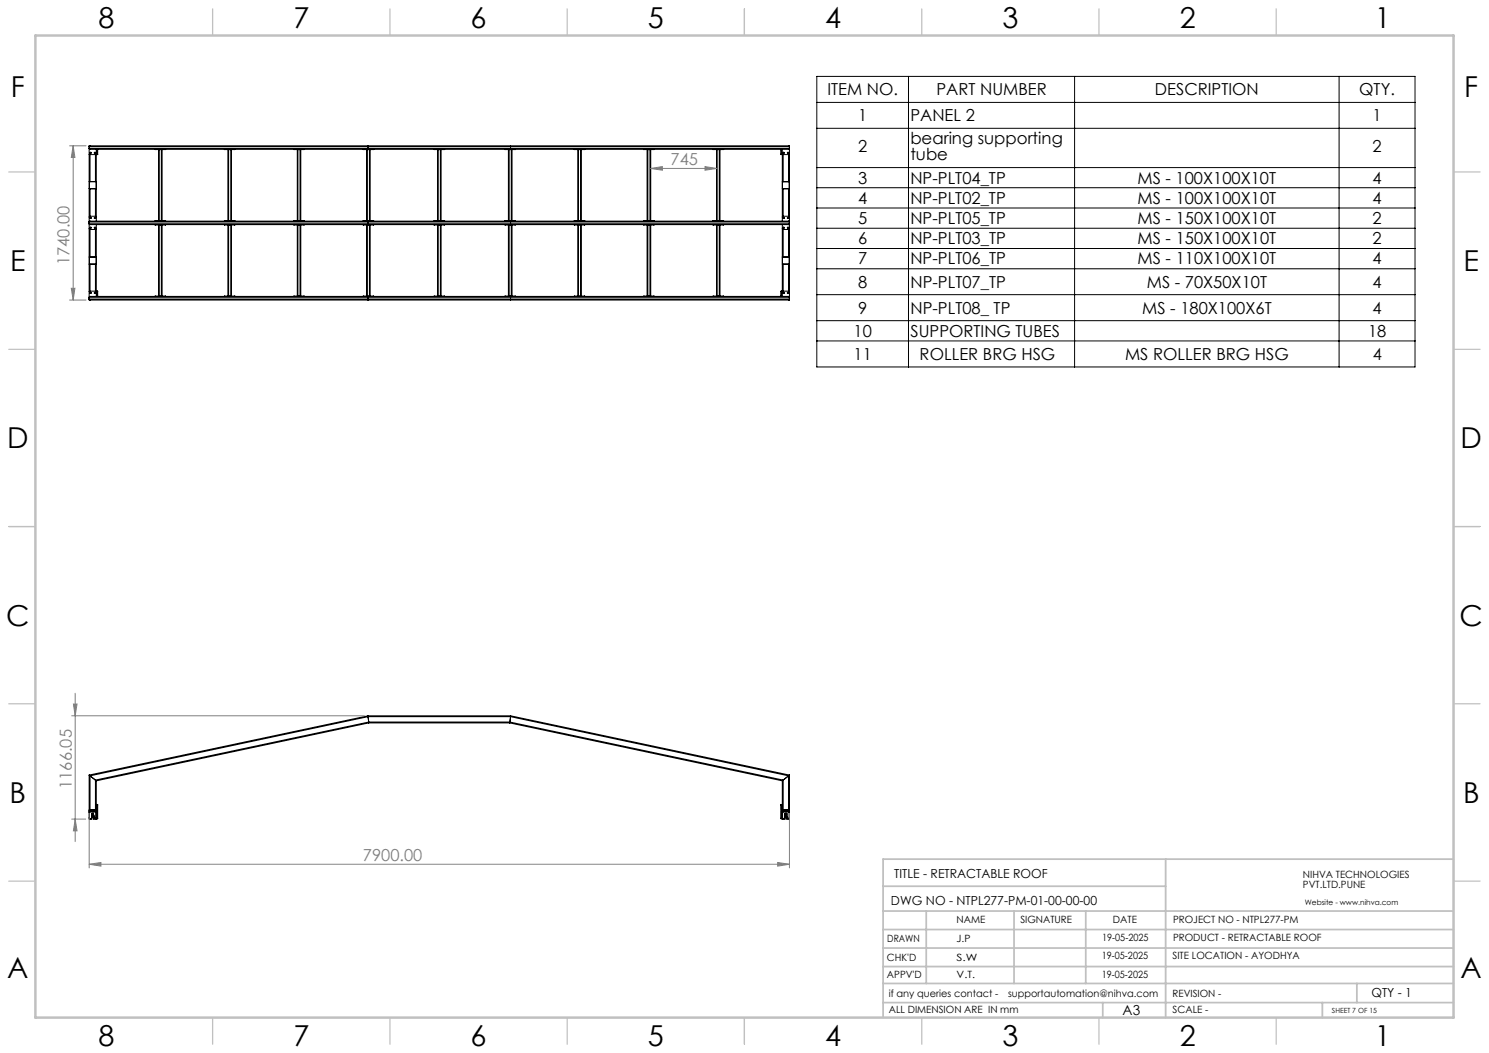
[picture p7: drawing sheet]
<svg xmlns="http://www.w3.org/2000/svg" width="420mm" height="297mm" viewBox="0 0 420 297" stroke-linecap="round" stroke-linejoin="round" font-family="sans-serif">
<g fill="none" stroke="#000" stroke-width=".28">
<path d="M230.4 21.6h168.7v81.9h-168.7zM230.4 28.9h168.7M230.4 36.2h168.7M256.3 21.6v81.9M303.1 21.6v81.9M377.7 21.6v81.9M25.2 51.2h.1M25.2 43.5h2M25.2 41.9h197.5l-.2 .2h-197.1zM25.2 53.2h.2v7.8M25.2 51.2v2M25.2 51.2h1.9"/>
<path d="M25.2 53.2h1.9M25.3 41.1l-.1 .1M25.3 41.1h-.1v43.5h.1M25.3 41.1h197.2M25.4 41.1l-.2 .3h197.5l-.3-.3M25.4 43.6v7.7h1.5v-7.7M27.1 51.2h.1M27.1 53.2h.1M27.2 43.5v.1M27.2 53.2h-.3v7.8M27.2 42.1v1.4M27.2 43.6v18.8"/>
<path d="M27.2 43.5h.4M27.4 42.1v.1M27.4 43.5h.1M27.4 42.2v1.3M27.4 42.2h.2M27.6 42.1v.1M27.6 43.5l-.4 .1M27.6 42.2v1.3M43.7 42.1h3M43.9 42.1v.1M44.7 42.2v20.1M44.9 42.2v20.1"/>
<path d="M45.5 42.2v20.1M45.7 42.2v20.1M46.6 42.1v.1M63.3 42.1h3M63.4 42.1v.1M64.3 42.2v20.1M64.5 42.2v20.1M65.1 42.2v20.1M65.3 42.2v20.1M66.1 42.1v.1M82.8 42.1h3M83 42.1v.1"/>
<path d="M83.9 42.2v20.1M84 42.2v20.1M84.6 42.2v20.1M84.8 42.2v20.1M85.7 42.1v.1M102.4 42.1h3M102.6 42.1v.1M103.4 42.2v20.1M103.6 42.2v20.1M103.8 41.1v.3zM103.8 41.9v.2zM103.8 41.4v.5"/>
<path d="M104.2 42.2v20.1M104.4 42.2v20.1M105.3 42.1v.1M122.4 42.1h3M122.5 42.1v.1M123.4 42.2v20.1M123.6 42.2v20.1M124.2 42.2v20.1M124.4 42.2v20.1M125.3 42.1v.1M142.4 42.1h3M142.5 42.1v.1"/>
<path d="M143.4 42.2v20.1M143.6 42.2v20.1M144 41.1v.3zM144 41.9v.2zM144 41.4v.5M144.2 42.2v20.1M144.4 42.2v20.1M145.3 42.1v.1M162 42.1h3M162.1 42.1v.1M163 42.2v20.1M163.2 42.2v20.1"/>
<path d="M163.8 42.2v20.1M164 42.2v20.1M164.9 42.1v.1M181.5 42.1h3M181.6 42.1v.1M182.5 42.2v20.1M182.7 42.2v20.1M183.3 42.2v20.1M183.6 42.2v20.1M184.4 42.1v.1M201.1 42.1h3M201.2 42.1v.1"/>
<path d="M202.1 42.2v20.1M202.3 42.2v20.1M202.9 42.2v20.1M203.1 42.2v20.1M204 42.1v.1M220.3 42.1v.1M220.3 43.5l.4 .1M220.3 42.2v1.3M220.3 42.2h.1M220.3 43.5h.4M220.4 42.1v.1M220.4 43.5h.1"/>
<path d="M220.4 42.2v1.3M220.7 53.2h.1M220.7 51.3h.1M220.7 43.5v.1M220.7 43.5h2M220.7 42.1v1.4M220.7 43.6v18.8M220.7 51.3v1.9M220.7 53.2h1.9M220.7 51.3h1.9M220.9 43.6v7.7M220.9 53.2v7.8"/>
<path d="M222.4 43.6v7.7M222.4 53.2v7.8M222.5 41.1l.2 .1M222.5 41.1h.2v43.5h-.2M222.6 53.2h.1M222.6 51.3h.1M222.6 51.3v1.9M230.4 47.3h168.7M230.4 52.9h168.7M230.4 58.7h168.7M25.2 72.5h.1M25.2 74.5h.1"/>
<path d="M25.2 64.5l.2 .2M25.2 63.1h197.5l-.2 .3h-197.2zM25.2 62.4h197.3l.2 .2h-197.5zM25.2 72.5v2M25.2 74.5h1.9M25.2 72.5h1.9M25.4 61l-.2 .2M25.4 64.7v7.8M25.4 74.5v7.6M25.4 61h1.5M25.4 64.7h1.5M26.9 61l.3 .2"/>
<path d="M26.9 64.7v7.8M26.9 74.5v7.6M27.1 72.5h.1M27.1 74.5h.1M27.2 64.5l-.3 .2M27.2 63.4v18.7M43.7 62.4h3M43.7 63.4h3M43.9 62.3v.1M43.9 63.4h.1M44.7 63.4v20.1M44.9 63.4v20.1"/>
<path d="M45.5 63.4v20.1M45.7 63.4v20.1M46.6 62.3v.1M46.6 63.4h.1M63.3 62.4h3M63.3 63.4h3M63.4 62.3v.1M63.4 63.4h.1M64.3 63.4v20.1M64.5 63.4v20.1M65.1 63.4v20.1M65.3 63.4v20.1"/>
<path d="M66.1 62.3v.1M66.1 63.4h.1M82.8 62.4h3M82.8 63.4h3M83 62.3v.1M83 63.4h.1M83.9 63.4v20.1M84 63.4v20.1M84.6 63.4v20.1M84.8 63.4v20.1M85.7 62.3v.1M85.7 63.4h.1"/>
<path d="M102.4 62.4h3M102.4 63.4h3M102.6 62.3v.1M102.6 63.4h.1M103.4 63.4v20.1M103.6 63.4v20.1M103.8 62.4v.2zM103.8 63.1v.3zM103.8 62.6v.5M104.2 63.4v20.1M104.4 63.4v20.1M105.3 62.3v.1"/>
<path d="M105.3 63.4h.1M122.4 62.4h3M122.4 63.4h3M122.5 62.3v.1M122.5 63.4h.1M123.4 63.4v20.1M123.6 63.4v20.1M124.2 63.4v20.1M124.4 63.4v20.1M125.3 62.3v.1M125.3 63.4h.1M142.4 62.4h3"/>
<path d="M142.4 63.4h3M142.5 62.3v.1M142.5 63.4h.1M143.4 63.4v20.1M143.6 63.4v20.1M144 62.4v.2zM144 63.1v.3zM144 62.6v.5M144.2 63.4v20.1M144.4 63.4v20.1M145.3 62.3v.1M145.3 63.4h.1"/>
<path d="M162 62.4h3M162 63.4h3M162.1 62.3v.1M162.1 63.4h.1M163 63.4v20.1M163.2 63.4v20.1M163.8 63.4v20.1M164 63.4v20.1M164.9 62.3v.1M164.9 63.4h.1M181.5 62.4h3M181.5 63.4h3"/>
<path d="M181.6 62.3v.1M181.6 63.4h.1M182.5 63.4v20.1M182.7 63.4v20.1M183.3 63.4v20.1M183.6 63.4v20.1M184.4 62.3v.1M184.4 63.4h.1M201.1 62.4h3M201.1 63.4h3M201.2 62.3v.1M201.2 63.4h.1"/>
<path d="M202.1 63.4v20.1M202.3 63.4v20.1M202.9 63.4v20.1M203.1 63.4v20.1M204 62.3v.1M204 63.4h.1M220.7 74.5h.1M220.7 64.5l.2 .2M220.7 63.4v18.7M220.7 72.5v2M220.7 74.5h1.9M220.7 72.5h1.9"/>
<path d="M220.9 64.7v7.8h-.2M220.9 61l-.2 .2M220.9 74.5v7.6M220.9 61h1.5M220.9 64.7h1.5M222.4 64.7v7.8h.2M222.4 61l.3 .2M222.4 74.5v7.6M222.6 74.5h.1M222.6 72.5v2M222.7 64.5l-.3 .2M230.4 64.4h168.7"/>
<path d="M230.4 70.1h168.7M230.4 75.8h168.7M25.2 82.2h2M25.2 84.5l.1 .1M25.2 83.7l197.3-.1 .2 .3zM25.3 84.6h197.2M25.4 84.6l-.2-.3h197.5l-.3 .3M27.2 82.1l.4 .1M27.2 82.1v.1M27.2 82.2v1.4M27.2 82.2h.4M27.4 83.5v.1"/>
<path d="M27.4 82.2h.1M27.4 82.2v1.3M27.4 83.5h.2M27.6 83.5v.1M27.6 82.2v1.3M43.7 83.6h3M43.9 83.5v.1M46.6 83.5v.1M63.3 83.6h3M63.4 83.5v.1M66.1 83.5v.1M82.8 83.6h3"/>
<path d="M83 83.5v.1M85.7 83.5v.1M102.4 83.6h3M102.6 83.5v.1M103.8 83.6v.3zM103.8 84.3v.3zM103.8 83.9v.4M105.3 83.5v.1M122.4 83.6h3M122.5 83.5v.1M125.3 83.5v.1M142.4 83.6h3"/>
<path d="M142.5 83.5v.1M144 83.6v.3zM144 84.3v.3zM144 83.9v.4M145.3 83.5v.1M162 83.6h3M162.1 83.5v.1M164.9 83.5v.1M181.5 83.6h3M181.6 83.5v.1M184.4 83.5v.1M201.1 83.6h3"/>
<path d="M201.2 83.5v.1M204 83.5v.1M220.3 83.5v.1M220.3 82.2v1.3M220.3 83.5h.1M220.3 82.2h.4M220.4 83.5v.1M220.4 82.2h.1M220.4 82.2v1.3M220.7 82.1l-.4 .1M220.7 82.1v.1M220.7 82.2h2"/>
<path d="M220.7 82.2v1.4M222.7 84.5l-.2 .1M230.4 83.1h168.7M230.4 90.4h168.7M230.4 96.2h168.7M25.2 218.6l.2 .2M25.2 218.6v12.4h.7l.1-1.6M25.4 218.8l1.5 1.2M25.4 218.8v9.6M103.8 201.9v.2M103.8 201.9h40.2M103.8 202.1h40.2"/>
<path d="M103.8 202.1l.2 1.6M103.8 201.9l-78.6 16.7M103.8 202.1l-78.4 16.7M104 203.7v.2M104 203.7h39.8M104 203.9h39.8M104 203.7l-77.1 16.3M104 203.9l-76.8 16.3M143.8 203.9l76.9 16.3M143.8 203.7v.2M143.8 203.7l77.1 16.3M144 201.9v.2"/>
<path d="M144 201.9l78.7 16.7M144 202.1l78.4 16.7M144 202.1l-.2 1.6M222.4 218.8v9.6M222.4 218.8l-1.5 1.2M222.7 218.6l-.3 .2M222.7 218.6v12.4h-.8v-1.6M25.2 228.9h.1M25.2 228.7h.1zM25.2 228.4h.1M25.2 230.7l.1 .2h.3l-.4-.2 .2-1.7h1.6l.1 1.7-.4 .2h.4l.1-.2M25.3 228.7h1.7"/>
<path d="M25.3 228.4v.5M25.3 228.9h1.7M25.3 228.4h1.7M25.4 228.9l-.2 .3M25.9 230.6h.1M25.9 230.4h.1M26 229.5h.1M26 229.8h.1M26 230.3v.3M26 230.6h.1M26 230.3h.1M26 229.4v.4"/>
<path d="M26 229.8v.2M26 229.7h.1M26 229.4h.4M26 230.1h.3M26 229.8v.3M26.3 229.4v.7M26.4 230.3v.3M26.4 230.6h.1M26.4 230.3h.1M26.4 229.8l-.1 .3M26.4 230h.1M26.4 229.4v.4"/>
<path d="M26.4 229.8v.2M26.4 229.5h.1M26.4 229.8h.1M26.4 229.7h.1M26.4 230.4h.1M26.4 229.4v1.6l.8-.1M26.9 228.9l.3 .3M26.9 220l.3 .2M26.9 220v8.4M27 228.9h.2M27 228.7h.2M27 228.4h.2"/>
<path d="M27 228.4v.5M27.2 226.9l.4 .1M27.2 226.9v.1M27.2 228.5v.2M27.2 228.7v.1M27.2 230.8v.1M27.2 220.2v6.7M27.2 227v1.5M27.2 228.8v2M27.2 227h.4M27.2 230.8h.4M27.2 228.5h.2"/>
<path d="M27.2 228.7h.2M27.2 228.8h.2M27.4 226.9v.1zM27.4 230.8v.1zM27.4 227v3.8M27.6 230.8l-.4 .1M27.6 227v3.8M220.3 230.8l.4 .1M220.3 227h.4M220.3 230.8h.4M220.3 227v3.8M220.4 230.8v.1z"/>
<path d="M220.4 226.9v.1zM220.4 227v3.8M220.4 228.5h.3M220.4 228.7h.3M220.4 228.8h.3M220.7 226.9l-.4 .1M220.7 228.5v.2M220.7 226.9v.1M220.7 228.7v.1M220.7 230.8v.1M220.7 228.7h.1M220.7 228.9h.1"/>
<path d="M220.7 228.4h.1M220.7 230.7l.1 .2h.4l-.5-.2 .2-1.7 1.7 .1v1.6l-.5 .2h.5l.1-.2M220.7 220.2v6.7M220.7 227v1.5M220.7 228.8v2M220.8 228.7h1.7M220.8 228.9h1.7M220.8 228.4v.5M220.8 228.4h1.7M220.9 228.9l-.2 .3M220.9 220l-.2 .2M220.9 220v8.4"/>
<path d="M221.4 230.3l.1 .3M221.4 230.6h.1M221.4 230.3h.1M221.4 230.4h.1M221.4 229.5h.1M221.4 229.8h.1M221.5 229.4v.7M221.5 230h.1M221.5 229.4v.6M221.5 230.1h.3M221.8 229.4v.7M221.8 230h.1"/>
<path d="M221.9 229.8h.1M221.9 229.5h.1M221.9 230.3v.3M221.9 230.6h.1M221.9 230.3h.1M221.9 229.4v.6M221.9 229.4h-.5v1.6l-.7-.1M222.4 228.9l.3 .3M222.5 228.7h.2zM222.5 228.9h.2M222.5 228.4h.2M222.5 228.4v.5"/>
<path d="M222.6 228.9h.1"/>
<circle cx="25.5" cy="43.1" r=".2"/>
<circle cx="25.5" cy="43.1" r=".11"/>
<circle cx="26.8" cy="43.1" r=".12"/>
<circle cx="26.8" cy="43.1" r=".19"/>
<circle cx="221" cy="43.1" r=".11"/>
<circle cx="221" cy="43.2" r=".2"/>
<circle cx="222.3" cy="43.1" r=".18"/>
<circle cx="222.3" cy="43.1" r=".12"/>
<circle cx="25.5" cy="61.5" r=".2"/>
<circle cx="25.5" cy="64.3" r=".2"/>
<circle cx="25.5" cy="61.5" r=".1"/>
<circle cx="25.5" cy="64.2" r=".1"/>
<circle cx="26.8" cy="64.2" r=".1"/>
<circle cx="26.8" cy="61.5" r=".1"/>
<circle cx="26.8" cy="64.2" r=".2"/>
<circle cx="26.8" cy="61.4" r=".2"/>
<circle cx="221" cy="64.2" r=".2"/>
<circle cx="221" cy="61.4" r=".2"/>
<circle cx="221" cy="61.5" r=".1"/>
<circle cx="221" cy="64.2" r=".1"/>
<circle cx="222.3" cy="61.5" r=".18"/>
<circle cx="222.3" cy="64.3" r=".18"/>
<circle cx="222.3" cy="61.5" r=".11"/>
<circle cx="222.3" cy="64.2" r=".11"/>
<circle cx="25.5" cy="82.7" r=".2"/>
<circle cx="25.5" cy="82.6" r=".11"/>
<circle cx="26.8" cy="82.6" r=".12"/>
<circle cx="26.8" cy="82.6" r=".2"/>
<circle cx="221" cy="82.6" r=".2"/>
<circle cx="221" cy="82.6" r=".11"/>
<circle cx="222.3" cy="82.6" r=".18"/>
<circle cx="222.3" cy="82.6" r=".12"/>
</g>
<g fill="none" stroke="#808080" stroke-width=".28">
<path d="M19.6 41.1h4.7M20.6 41.1l.5 3.3h-1zM20.6 41.1v43.5M183.6 47.5l3.2-.5v1zM183.6 47.5h18.6M198.9 47l3.3 .5-3.3 .5zM19.6 84.6h4.7M20.1 81.3h1l-.5 3.3zM20.7 198.6h1l-.5 3.3zM21.2 195.5v41.9M20.2 201.9h82.6M20.2 231h4"/>
<path d="M21.2 231l.5 3.3h-1zM25.2 229.4v15.4M222.7 229.4v15.4M25.2 243.8l3.3-.5v1zM25.2 243.8h197.5M219.4 243.3l3.3 .5-3.3 .5z"/>
</g>
<g fill="none" stroke="#c0c0c0" stroke-width=".35">
<path d="M60 2.5v7.5M110 2.5v7.5M160 2.5v7.5M210 2.5v7.5M260 2.5v7.5M310 2.5v7.5M360 2.5v7.5M2.5 48.5h7.5M410 48.5h7.5M2.5 98.5h7.5M410 98.5h7.5M2.5 148.5h7.5"/>
<path d="M410 148.5h7.5M2.5 198.5h7.5M410 198.5h7.5M2.5 248.5h7.5M410 248.5h7.5M60 287v7.5M110 287v7.5M160 287v7.5M210 287v7.5M260 287v7.5M310 287v7.5M360 287v7.5"/>
</g>
<g fill="none" stroke="#c0c0c0" stroke-width=".5">
<path d="M249.1 257h160.9M249.1 250h79.7M261.3 257v20.4M286 257v20.4M306.2 257v20.4M328.8 242.3v44.7M410 242.3h-160.9v44.7M249.1 272.6h160.9M249.1 267.4h160.9M249.1 262.2h160.9M249.1 277.4h160.9M382.7 277.4v5.4"/>
<path d="M249.1 282.8h160.9M311 282.8v4.2M373 282.8v4.2"/>
</g>
<path d="M10 10h400v277h-400z" fill="none" stroke="#c0c0c0" stroke-width=".7"/>
<g fill="#808080">
<path d="M25.2 243.8l3.3-.5v1zM219.4 243.3l3.3 .5-3.3 .5zM183.6 47.5l3.2-.5v1zM198.9 47l3.3 .5-3.3 .5z"/>
<path d="M21.2 231l.5 3.3h-1zM20.7 198.6h1l-.5 3.3z"/>
<path d="M20.6 41.1l.5 3.3h-1zM20.1 81.3h1l-.5 3.3z"/>
</g>
<g font-size="8.1">
<text x="27.8" y="8">8</text>
<text x="82.8" y="8">7</text>
<text x="132.8" y="8">6</text>
<text x="182.8" y="8">5</text>
<text x="232.8" y="8">4</text>
<text x="282.8" y="8">3</text>
<text x="332.8" y="8">2</text>
<text x="387.8" y="8">1</text>
<text x="3" y="27.2">F</text>
<text x="413" y="27.2">F</text>
<text x="2.8" y="76.5">E</text>
<text x="412.8" y="76.5">E</text>
<text x="2" y="126.5">D</text>
<text x="412" y="126.5">D</text>
<text x="1.7" y="176.5">C</text>
<text x="411.7" y="176.5">C</text>
<text x="2.7" y="226.5">B</text>
<text x="412.7" y="226.5">B</text>
<text x="2" y="275.7">A</text>
<text x="412" y="275.7">A</text>
<text x="27.8" y="295">8</text>
<text x="82.8" y="295">7</text>
<text x="132.8" y="295">6</text>
<text x="182.8" y="295">5</text>
<text x="232.8" y="295">4</text>
<text x="282.8" y="295">3</text>
<text x="332.8" y="295">2</text>
<text x="387.8" y="295">1</text>
</g>
<g font-size="4.7">
<text x="233.4" y="26.9">ITEM NO.</text>
<text x="264.1" y="26.9">PART NUMBER</text>
<text x="325.8" y="26.9">DESCRIPTION</text>
<text x="383.4" y="26.9">QTY.</text>
<text x="242.1" y="34.2">1</text>
<text x="256.8" y="34.2">PANEL 2</text>
<text x="387.2" y="34.2">1</text>
<text x="256.8" y="40.7">bearing supporting</text>
<text x="242.1" y="43">2</text>
<text x="256.8" y="45.2">tube</text>
<text x="387.2" y="43">2</text>
<text x="242.1" y="51.8">3</text>
<text x="256.8" y="51.8">NP-PLT04_TP</text>
<text x="320.9" y="51.8">MS - 100X100X10T</text>
<text x="387.2" y="51.8">4</text>
<text x="242.1" y="57.5">4</text>
<text x="256.8" y="57.5">NP-PLT02_TP</text>
<text x="320.9" y="57.5">MS - 100X100X10T</text>
<text x="387.2" y="57.5">4</text>
<text x="242.1" y="63.2">5</text>
<text x="256.8" y="63.2">NP-PLT05_TP</text>
<text x="320.9" y="63.2">MS - 150X100X10T</text>
<text x="387.2" y="63.2">2</text>
<text x="242.1" y="68.9">6</text>
<text x="256.8" y="68.9">NP-PLT03_TP</text>
<text x="320.9" y="68.9">MS - 150X100X10T</text>
<text x="387.2" y="68.9">2</text>
<text x="242.1" y="74.6">7</text>
<text x="256.8" y="74.6">NP-PLT06_TP</text>
<text x="320.9" y="74.6">MS - 110X100X10T</text>
<text x="387.2" y="74.6">4</text>
<text x="242.1" y="81.1">8</text>
<text x="256.8" y="81.1">NP-PLT07_TP</text>
<text x="323.5" y="81.1">MS - 70X50X10T</text>
<text x="387.2" y="81.1">4</text>
<text x="242.1" y="88.4">9</text>
<text x="256.8" y="88.4">NP-PLT08_ TP</text>
<text x="322.2" y="88.4">MS - 180X100X6T</text>
<text x="387.2" y="88.4">4</text>
<text x="240.8" y="95">10</text>
<text x="256.8" y="95">SUPPORTING TUBES</text>
<text x="385.9" y="95">18</text>
<text x="240.8" y="101.5">11</text>
<text x="259.4" y="101.5">ROLLER BRG HSG</text>
<text x="317.4" y="101.5">MS ROLLER BRG HSG</text>
<text x="387.2" y="101.5">4</text>
</g>
<g font-size="4.7" fill="#808080">
<text x="189.1" y="46.5">745</text>
<text x="19.6" y="74.8" transform="rotate(-90 19.6 74.8)">1740.00</text>
<text x="20.2" y="222.5" transform="rotate(-90 20.2 222.5)">1166.05</text>
<text x="102.4" y="242.7">7900.00</text>
</g>
<text font-size="3.9" x="316.7" y="286.4">A3</text>
<g font-size="3.5">
<text x="252.2" y="247.7">TITLE - RETRACTABLE ROOF</text>
<text x="251.3" y="255.1">DWG NO - NTPL277-PM-01-00-00-00</text>
<text x="386.8" y="281.1">QTY - 1</text>
</g>
<g font-size="2.8">
<text x="367.5" y="247.7">NIHVA TECHNOLOGIES</text>
<text x="367.5" y="250.5">PVT.LTD.PUNE</text>
<text x="269.8" y="260.4">NAME</text>
<text x="287.8" y="260.4">SIGNATURE</text>
<text x="313.9" y="260.5">DATE</text>
<text x="330.9" y="260.5">PROJECT NO - NTPL277-PM</text>
<text x="250.3" y="265.7">DRAWN</text>
<text x="269.8" y="265.7">J.P</text>
<text x="310.9" y="265.5">19-05-2025</text>
<text x="330.9" y="265.5">PRODUCT - RETRACTABLE ROOF</text>
<text x="250.2" y="271.1">CHK'D</text>
<text x="250.2" y="275.8">APPV'D</text>
<text x="269.8" y="271.1">S.W</text>
<text x="269.8" y="275.8">V.T.</text>
<text x="310.8" y="270.6">19-05-2025</text>
<text x="310.8" y="275.8">19-05-2025</text>
<text x="330.7" y="270.6">SITE LOCATION - AYODHYA</text>
<text x="250.7" y="281.1">if any queries contact -</text>
<text x="284.3" y="281.1">supportautomation@nihva.com</text>
<text x="330.7" y="281.1">REVISION -</text>
<text x="250.7" y="285.6">ALL DIMENSION ARE IN mm</text>
<text x="330.7" y="285.6">SCALE -</text>
</g>
<text font-size="2.1" x="368.1" y="255.1">Website - www.nihva.com</text>
<text font-size="2" x="375.7" y="285.6">SHEET 7 OF 15</text>
</svg>
